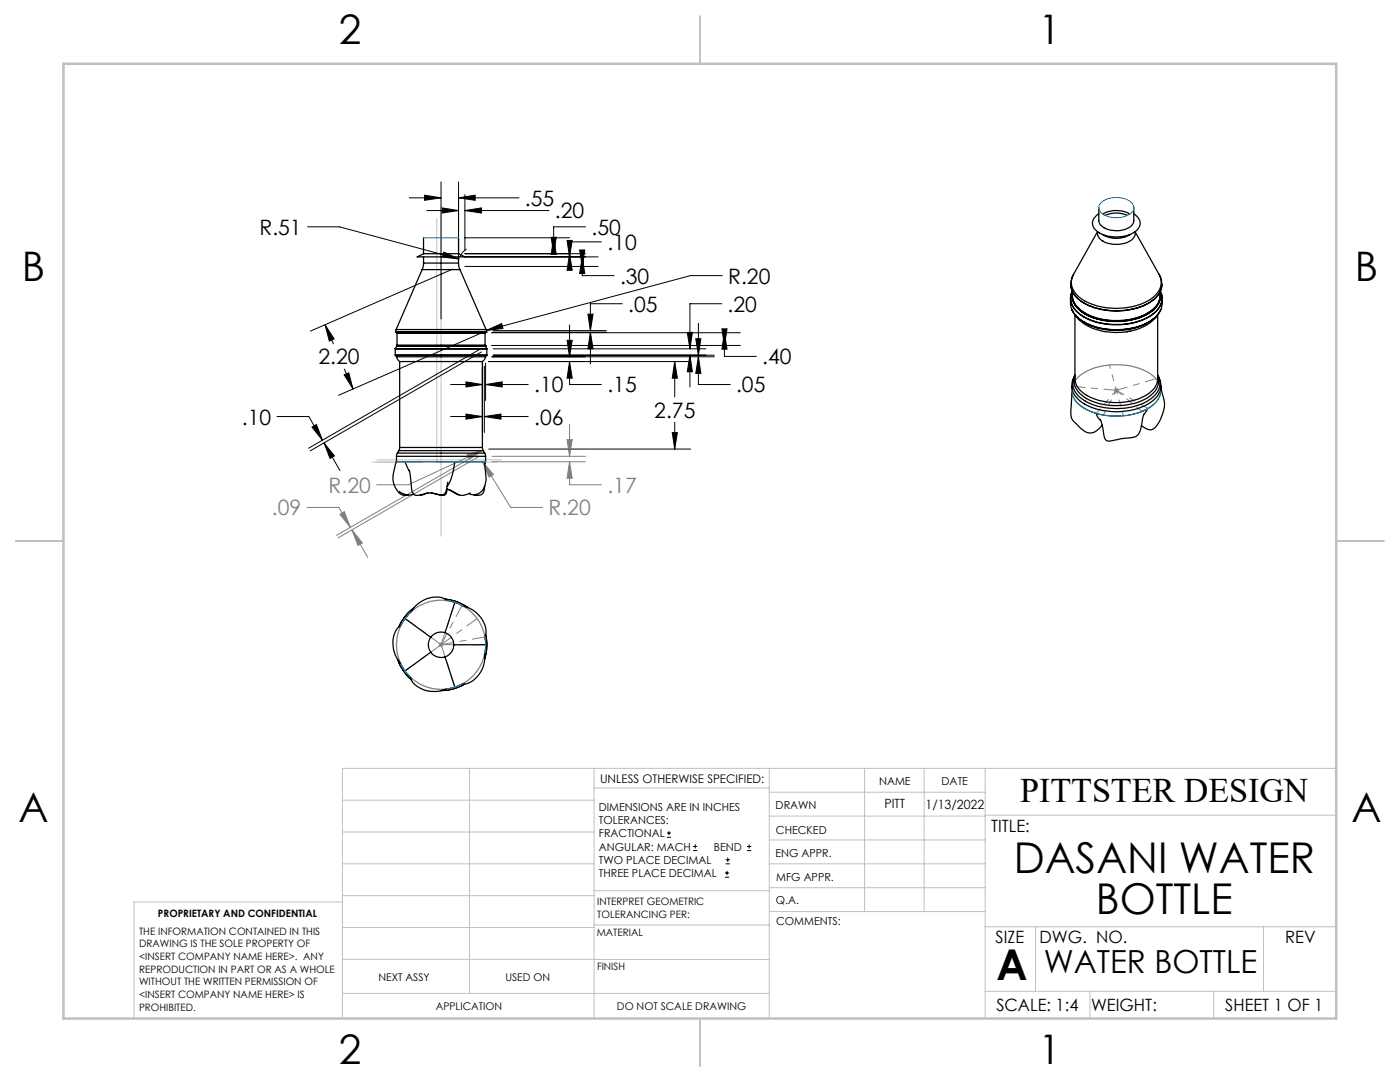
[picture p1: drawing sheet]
<svg xmlns="http://www.w3.org/2000/svg" width="279mm" height="216mm" viewBox="0 0 279 216" stroke-linecap="round" stroke-linejoin="round" font-family="sans-serif">
<g fill="none" stroke="#000" stroke-width=".2">
<path d="M81.7 39.5h6.3M84.7 38.9l3.3 .6-3.3 .5zM88 36.3v27.3M91.5 36.3v15.6M91.5 39.5h12.1M91.5 39.5l3.3-.6v1.1zM92.8 38.8v11.2M61.4 45.3h6.3l23.9 6.4M85.2 42h6.3M88.2 41.5l3.3 .5-3.3 .5zM88.6 50.3l3 1.4-3.3-.4zM90.3 53.7l-28.4 12.4"/>
<path d="M92.8 53.2h26.6M92.8 51.3h26.6M92.8 42h16.8M92.8 50.6h24M92.8 47.4h20.9M92.8 42l3.3-.5v1zM93.1 49.7a3.6 3.6 0 0 0-1.4 1.6M110 47.3h1l-.5 3.3zM110.5 47.4l.5 3.4h-1zM113.2 48h1l-.5 3.3zM113.7 50.6l.5 3.3h-1zM115.7 49.9h1l-.5 3.3z"/>
<path d="M116.2 51.3v3.7h6.4M116.2 51.3l.5 3.3h-1zM116.8 45.3h-6.3v5.3M120 48.3h-6.3v3M144.1 55h-6.3l-40.8 10.9M64.9 64.8l1.6 3.8M64.9 64.8l1.8 2.8-1 .5zM68.7 74.8l.9-.4 .8 3.2zM68.7 73.7l1.7 3.9M89.9 76.7h6.4M93 76.2l3.3 .5-3.3 .5zM95.7 69.7l-34.1 19.7"/>
<path d="M96 66.5l-28.4 12.4M96.1 70.2l-34.2 19.8M96.3 73.4v12.9M96.7 73.1v13.2M96.9 72.5v7.4M96.9 76.7h8.5M96.9 76.7l3.3-.5v1zM97 65.9l3.1-1.3 .3 .9zM97.5 72.1h40.3M98.1 68.9h49.6M98.1 66.4h49.6M98.2 71.2h44.4"/>
<path d="M98.4 66.3h22.6M98.4 66h22.6M98.4 70.9h44.2M98.4 69.6h42.5M113.2 67.9h1l-.5 3.3zM113.7 72.1v4.6h6.3M113.7 64.8v6.4M113.7 72.1l.5 3.4h-1zM117.3 62.7h1.1l-.6 3.3zM117.8 66.3v6.3M117.8 66.3l.6 3.3h-1.1zM124.2 60.6h-6.4v5.4"/>
<path d="M134.7 72.1v7.1M134.7 72.1l.5 3.4h-1zM137.2 66.3h1l-.5 3.3zM137.7 70.9v6.3M137.7 70.9l.5 3.3h-1zM138.9 67.6h1l-.5 3.3zM139.4 71.2v5.5h6.3M139.4 64.5v6.4M139.4 71.2l.5 3.3h-1zM144 60.6h-6.3v9M144.1 65.6h1l-.5 3.3zM144.6 66.4v4.7h6.3"/>
<path d="M144.6 66.4l.5 3.3h-1zM55.3 83.1h6.3l2.7 4.7M62.3 85.2l.8-.5 1.2 3.1zM64.7 88.4l3.1 5.5M64.7 88.4l2 2.6-.8 .5zM89.9 83.1h6.4M93 82.6l3.3 .5-3.3 .5zM96.7 83.1h8.7M96.7 83.1l3.3-.5v1zM97.5 89.6h40.3M134.2 86.3h1l-.5 3.3zM134.7 84.2v5.4"/>
<path d="M133.1 167.1h.8M133.1 166.2h.8M133.5 165.8v.9M138.3 169.7h.8M138.3 168.9h.8M138.7 168.5v.8M144.7 175h.8M144.7 174.2h.8M144.8 172.4h.9M144.8 171.6h.9M145.1 173.8v.8M145.2 171.1v.9"/>
<path d="M149.1 169.7h.8M149.1 168.9h.8M149.5 168.5v.8"/>
</g>
<g fill="none" stroke="#808080" stroke-width=".2">
<path d="M222.3 77.9h1M222.4 77.5l.7 .7M222.8 77.4v1M223.1 77.5l-.7 .7M93.2 90.7l3.2-.9-2.8 1.9zM95.4 90.6l-28.2 16.2M95.6 91.1l-28.1 16.2M96.3 92.1l5.6 9.1h6.4M96.3 92.1l2.2 2.6-.9 .5zM96.4 89.8l-14.9 6.9h-6.3M98.2 92.1h18.6M98.2 91.1h18.6"/>
<path d="M113.2 87.7h1l-.5 3.4zM113.7 92.1v4.6h6.3M113.7 84.7v6.4M113.7 92.1l.5 3.3h-1zM61.3 101.2h6.3l2.3 4M67.8 102.6l.9-.5 1.2 3.1zM70.2 105.7l3.2 5.5M70.2 105.7l2.1 2.6-.9 .5zM87.5 128.7h1M87.7 128.3l.7 .7M88 128.2v1M88.4 128.3l-.7 .7"/>
</g>
<g fill="none" stroke="#808080" stroke-width=".25">
<path d="M215.2 75.3a12.2 12.2 0 0 1 9.8-2.4 8.8 8.8 0 0 1 6.2 3.4 3.6 3.6 0 0 1-1.5 4.8 13.4 13.4 0 0 1-14-.1 3.5 3.5 0 0 1-1.3-4.8z"/>
<circle cx="88" cy="128.6" r="8.9"/>
</g>
<path d="M87.2 92.2h-12" fill="none" stroke="#c0c0c0" stroke-width=".2" stroke-dasharray="15.2 1.3 1.3 1.3" stroke-dashoffset="11.2"/>
<g fill="none" stroke="#c0c0c0" stroke-width=".2">
<path d="M87.2 43.6v48.6M88 41.1v65.9M74.3 92.2h24.8M75.2 91.8h24.9M68.3 159.7h50.3M93.7 153.3v44.9M118.6 153.3v49.9M118.6 157.2h34.9M153.5 153.3v49.9M153.5 158.1h43.1M172.5 153.3v28.6M184.4 153.3v28.6"/>
<path d="M196.6 153.3v49.9M266.7 153.3h-198.4v49.9M68.3 178.7h50.3M68.3 172.4h50.3M68.3 166h50.3M68.3 180h-41.6v23.2M118.6 177.7h35M153.5 167.6h43.1M153.5 162.8h43.1M153.5 172.4h43.1M153.5 177.1h43.1M196.6 162.7h70.1"/>
<path d="M68.3 198.2h85.2M68.3 191.4l85.2 .1M68.3 185.1h50.3M118.6 184.6h35M153.6 181.9h43M196.6 197.8h70.1M196.6 184.9h70.1M206.7 184.9v12.9M217.5 197.8v5.4M242.2 197.8v5.4M252.2 184.9v12.9"/>
</g>
<path d="M139.7 3.2v9.5M3.1 107.9h9.6M266.7 107.9h9.5M139.7 203.2v9.6" fill="none" stroke="#c0c0c0" stroke-width=".25"/>
<path d="M12.7 12.7h254v190.5h-254z" fill="none" stroke="#c0c0c0" stroke-width=".5"/>
<path d="M222.8 77.9l-8.8-.8M88 128.6h8.9M88 128.6l2.8-8.4M88 128.6l-7.2-5.2M88 128.6l-7.2 5.3M88 128.6l2.8 8.5M88 128.6l8.8-1.5M88 128.6l4.2-7.8M95.2 123.4l-7.2 5.2" fill="none" stroke="#808080" stroke-width=".2" stroke-dasharray="15.2 1.3 1.3 1.3" stroke-dashoffset="12.7"/>
<path d="M222.8 77.9l6.3 3.6" fill="none" stroke="#808080" stroke-width=".2" stroke-dasharray="15.2 1.3 1.3 1.3" stroke-dashoffset="13.5"/>
<path d="M222.8 77.9l-4 4.6" fill="none" stroke="#808080" stroke-width=".2" stroke-dasharray="15.2 1.3 1.3 1.3" stroke-dashoffset="14.1"/>
<path d="M222.8 77.9l-1.4-5.1M224.2 83l-1.4-5.1" fill="none" stroke="#808080" stroke-width=".2" stroke-dasharray="15.2 1.3 1.3 1.3" stroke-dashoffset="14.5"/>
<path d="M222.8 77.9l7.9-2.3" fill="none" stroke="#808080" stroke-width=".2" stroke-dasharray="15.2 1.3 1.3 1.3" stroke-dashoffset="13"/>
<path d="M222.8 77.9l5.1 4.2" fill="none" stroke="#808080" stroke-width=".2" stroke-dasharray="15.2 1.3 1.3 1.3" stroke-dashoffset="13.8"/>
<path d="M222.8 77.9l-2.6 4.9" fill="none" stroke="#808080" stroke-width=".2" stroke-dasharray="15.2 1.3 1.3 1.3" stroke-dashoffset="14.4"/>
<path d="M134.2 86.3h1l-.5 3.3zM134.7 72.1l.5 3.4h-1zM93 76.2l3.3 .5-3.3 .5zM96.9 76.7l3.3-.5v1zM96.7 83.1l3.3-.5v1zM93 82.6l3.3 .5-3.3 .5zM113.2 67.9h1l-.5 3.3zM113.7 72.1l.5 3.4h-1zM139.4 71.2l.5 3.3h-1zM138.9 67.6h1l-.5 3.3zM137.7 70.9l.5 3.3h-1zM137.2 66.3h1l-.5 3.3zM64.7 88.4l2 2.6-.8 .5zM62.3 85.2l.8-.5 1.2 3.1zM144.1 65.6h1l-.5 3.3zM144.6 66.4l.5 3.3h-1zM117.8 66.3l.6 3.3h-1.1zM117.3 62.7h1.1l-.6 3.3zM68.7 74.8l.9-.4 .8 3.2zM64.9 64.8l1.8 2.8-1 .5zM97 65.9l3.4-.4-.3-.9zM115.7 49.9h1l-.5 3.3zM116.2 51.3l.5 3.3h-1zM88.2 41.5l3.3 .5-3.3 .5zM92.8 42l3.3-.5v1zM113.2 48h1l-.5 3.3zM113.7 50.6l.5 3.3h-1zM110 47.3h1l-.5 3.3zM110.5 47.4l.5 3.4h-1zM91.5 39.5l3.3-.6v1.1zM84.7 38.9l3.3 .6-3.3 .5zM88.6 50.3l-.3 1 3.3 .4z" fill="#000"/>
<path d="M113.7 92.1l.5 3.3h-1zM113.2 87.7h1l-.5 3.4zM96.3 92.1l1.3 3.1 .9-.5zM70.2 105.7l2.1 2.6-.9 .5zM67.8 102.6l.9-.5 1.2 3.1zM93.2 90.7l.4 1 2.8-1.9z" fill="#808080"/>
<g fill="none" stroke="#000" stroke-width=".25">
<path d="M84.2 53.8h7.6M84.2 53.8l-5.1 12M84.5 52.5l-.3 1.3M84.5 50.6l-1.2 .7h9.5l-1.3-.7M84.5 50.6h7M84.5 52.5h7M84.5 47.4v3.2M84.5 51.3v1.2M91.5 52.5l.3 1.3M91.5 47.4v3.2M91.5 51.3v1.2M91.8 53.8l5.2 12"/>
<path d="M213.6 59.5a4.6 4.6 0 0 0 3.2 5 14.2 14.2 0 0 0 13.2-.7 4.2 4.2 0 0 0 1.9-4.3M213.7 56.8a4.6 4.6 0 0 0 3.1 3.9 13.9 13.9 0 0 0 13.1-.7 4.1 4.1 0 0 0 2-3.2M213.7 56.8a5 5 0 0 0 3.6 4.1 14 14 0 0 0 12.6-.9 4.1 4.1 0 0 0 2-3.2M213.7 56.8h.1M213.8 58.5a3.9 3.9 0 0 0 2.1 4.5 13.9 13.9 0 0 0 14.1-.2 3.7 3.7 0 0 0 1.7-4.3M214 58.4a3.9 3.9 0 0 0 2.1 4l.4 .3M214 58.2a4.4 4.4 0 0 0 2.6 4.3 13.6 13.6 0 0 0 12.9-.3 4.1 4.1 0 0 0 2.1-4M214 58.1a3.8 3.8 0 0 0 1.9 4.8 14 14 0 0 0 14-.1 3.7 3.7 0 0 0 1.7-4.7M214 58.5a4.4 4.4 0 0 0 3 4.3 13.5 13.5 0 0 0 12.8-.7 3.9 3.9 0 0 0 1.8-3.6 3.9 3.9 0 0 1-2.2 3.8 13.5 13.5 0 0 1-13.6-.2 3.8 3.8 0 0 1-1.8-3.6zM214.3 54.7l-.3 .7-.3 1.4M219 46.2l-4.8 8.6a3.5 3.5 0 0 0 1.4 4.7 13.5 13.5 0 0 0 14.3 0 3.5 3.5 0 0 0 1.4-4.7M219.1 46.2a1.89 1.89 0 0 0 1.3 2.1 5.5 5.5 0 0 0 5.7-.7l.4-.6v-.8"/>
<path d="M219.3 41.4v2.6a2.84 2.84 0 0 0 3.1 2 3.6 3.6 0 0 0 3.8-1.7l.1-2.9M219.3 42.7a1.99 1.99 0 0 0-1.3 1.7 1.99 1.99 0 0 0 1.1 1.9 7.2 7.2 0 0 0 7.7-.3 1.95 1.95 0 0 0-.5-3.3M220 46.8a5.3 5.3 0 0 0 5.5 0M220.1 42.7a5.4 5.4 0 0 1 5.4 0M220.6 43a5.6 5.6 0 0 1 4.4 0M226.5 46.2l4.8 8.6M231.3 54.7l.5 1.4 .1 .7M231.6 58.5v.7M231.6 59.2a4.9 4.9 0 0 1-3.5 3.9 14.1 14.1 0 0 1-11.6-.4M231.9 56.8h.1M78.9 70.8v.1M78.9 69.6h.1"/>
<path d="M78.9 70.8h18.3M78.9 69.6h18.3M78.9 69.6v1.2M78.9 70.9h18.3M78.9 70.9l.2 .3M79 66.3h18.1M79 66.3h.1M79 66.3l.2 .1M79.1 65.8l-.1 .5M79.1 65.8h17.9M79.1 71.2l.7 .9M79.1 71.2h17.8"/>
<path d="M79.2 66.4v.1M79.2 66.4h17.7M79.2 69v.1M79.2 69.1h.1M79.2 69h.1M79.2 69.1h17.6M79.2 69h8.8M79.2 69.1l-.3 .5M79.2 68.9v.1M79.2 66.5h17.6M79.2 68.9h17.6M79.2 66.5v2.4"/>
<path d="M79.8 72.1h16.5M79.8 72.1v17.2M88 69h8.8M96.3 72.1v17.2M96.8 68.9v.1M96.8 66.5v2.4M96.8 69v.1M96.8 69.1h.1M96.8 69h.1M96.8 69.1l.4 .5M96.9 71.2l-.2 .5-.4 .4M96.9 66.4l-.1 .1"/>
<path d="M97 65.8l.1 .5M97.1 66.3h.1M97.1 66.3l-.2 .1M97.2 70.8v.1M97.2 69.6h.1M97.2 69.6v1.2M97.2 70.9l-.3 .3M213.9 77l-.1 4a4.4 4.4 0 0 0 .3 2.9l1.3 1.3a2.55 2.55 0 0 0 3.5 .7l1.1-1.1M213.9 77l.1-1 .5-1.1a3.4 3.4 0 0 0 1.3 4.6 13.1 13.1 0 0 0 14 0 3.4 3.4 0 0 0 1.2-4.6l.6 1.3 .1 .8M213.9 77a4.9 4.9 0 0 0 3.5 4.1 13.6 13.6 0 0 0 12.5-1 4 4 0 0 0 1.8-3.1M213.9 61.8l.1 .1M214 61.9a8 8 0 0 0 6 3.7 13.1 13.1 0 0 0 10.6-2.3l.9-1.1"/>
<path d="M214.5 75.1a3.4 3.4 0 0 0 1.5 3.9 12.7 12.7 0 0 0 13.4 .1 3.5 3.5 0 0 0 1.6-4M215.3 63.5a13.1 13.1 0 0 0 13.8 .9l1.2-.9M215.5 61.9h.1M215.5 61.9l1 .8M230.1 61.9h.1M230.1 61.9a13.3 13.3 0 0 1-13.6 .8M231 62.8v12.8a4 4 0 0 1-2.5 3.4 12.5 12.5 0 0 1-12.3-.6 3.6 3.6 0 0 1-1.7-2.8v-12.8a9.4 9.4 0 0 0 7.6 3.5h1.8l1.6-.2M231.1 62.7a8.7 8.7 0 0 1-6.3 3.5M231.6 61.8l-.1 .4M231.7 77.5a7.2 7.2 0 0 1 .3 5.3l-.2 .3a3.5 3.5 0 0 1-2.2 2.7l-.7-.2-1.1-.7M231.7 77v.9M79.1 92.1l-.1 .3a6.3 6.3 0 0 0-.2 4.7 2.24 2.24 0 0 0 2.7 1.7"/>
<path d="M79.1 92.1v.1M79.1 92.1h.1M79.1 91.1h17.8M79.1 91.1v1M79.3 90.4l-.2 .7M79.3 90.4h17.4M79.6 89.9h16.8M79.6 89.9l-.3 .5M79.7 98.1l.1 .1a3 3 0 0 0 2.7 .4M79.8 89.3l-.2 .6M79.8 89.3h16.5M80.8 92.1l.9 2"/>
<path d="M81.7 93.8l.3 2a5.3 5.3 0 0 0 .6 2.9 2.84 2.84 0 0 0 2.3-.2 8.4 8.4 0 0 1 3.3 .3 1.94 1.94 0 0 0 1.1-2l.1-.6M85.4 98.4l-.9 .3h-.6M89.1 97.5l1.1 .5a3.4 3.4 0 0 0 2.4 .8l1.2-.4M89.3 97.6a.99 .99 0 0 1-.9 1.2l-2.4-.4M89.5 97.7l1.7 .9 .5 .1M90.8 92.1a10.7 10.7 0 0 1-1.6 5M96.3 89.3l.1 .6M96.4 89.9l.3 .5M96.7 96.9a1.61 1.61 0 0 1-.7 1.8l-.6 .1-.7-.1M96.7 90.4l.2 .7M96.9 91.1l-.1 2a7 7 0 0 1-.6 4.8 2.05 2.05 0 0 1-2.6 .6M218.8 82.5l.4 .9 .4 .5"/>
<path d="M229.1 81.5l-.9 1.2-.2 1a6.4 6.4 0 0 1-.9 3.1 4.5 4.5 0 0 1-2.8 .7l-1.6 .3a2.31 2.31 0 0 1-2 0 4.9 4.9 0 0 1-.6-2.5l-.5-1.5M88.9 119.6a8.7 8.7 0 0 1 4.3 1.5M88.9 119.6a9 9 0 0 1 4.3 1.5M89.3 119.8l-.5-.3a5.5 5.5 0 0 0-6.5 2.2l-.5 .6M79.4 131.7a9.4 9.4 0 0 0 2.6 3.8M79.4 131.7a9.6 9.6 0 0 0 2.6 3.8M80 124.8l-.4 .3a5.6 5.6 0 0 0 .2 7.1l.2 .3M80.8 123.4l5.2 3.8M81.8 135l.2 .6a5.6 5.6 0 0 0 6.8 2l.5-.2M82.5 121.4a8.9 8.9 0 0 0-2.8 3.6M82.5 121.3a9.2 9.2 0 0 0-2.9 3.8M86 130.1l-5.2 3.8"/>
<path d="M86 130.1a2.5 2.5 0 0 0 2.8 1M86 127.2a2.47 2.47 0 0 0 0 2.9M88.8 131.1l2 6M88.8 126.2a2.64 2.64 0 0 1 1.8 2.5M88.8 126.2a2.48 2.48 0 0 0-2.8 1M90.6 128.7a2.55 2.55 0 0 1-1.8 2.4M90.6 128.7h6.3M90.8 120.2l-2 6M92.2 120.8l.3 .1a5.8 5.8 0 0 1 4.5 5.6l-.2 .6M92.6 136.5a9.8 9.8 0 0 1-4.3 1.3M92.7 136.5a9.5 9.5 0 0 1-4.7 1.3M96.8 130.2l-.1 .3a5.6 5.6 0 0 1-3.8 6h-.7"/>
<path d="M96.9 126.6a8.5 8.5 0 0 1-.1 4.6M96.9 126.6a9.8 9.8 0 0 1-.1 4.8"/>
</g>
<g fill="none" stroke="#0080c0" stroke-width=".2">
<path d="M84.5 47.4h7M219.8 40.4a4.9 4.9 0 0 1 6.2 .2 1.46 1.46 0 0 1-.8 2.3 4.9 4.9 0 0 1-5.7-.8 1.37 1.37 0 0 1 .3-1.7zM213.9 77.9a4.5 4.5 0 0 0 2.9 3.8 13.9 13.9 0 0 0 12.9-.5l.6-.6M213.9 77.7v.3M231.5 79a7.6 7.6 0 0 1-6 3.8l-.4 .1M231.6 78.2l-.1 .8M84.1 92.1h-4.9h17.7h-9.8M215.4 80.7a11.7 11.7 0 0 0 8.1 2.3M89.2 119.8l1.8 .5 1.4 .6M89.3 119.8l1.9 .5 1 .5M80 132.5l.8 1.3 1.1 1.3M80 132.5l.8 1.4 1 1.1"/>
<path d="M81.8 122.3l-1 1.1-.8 1.4M82.1 122.1l-1.3 1.4-.8 1.3M89.3 137.4l1.1-.2 1.8-.7-1.4 .6-1.6 .4M96.8 127.1l.1 1-.1 2.1M96.8 127.1l.1 1-.1 2.2"/>
</g>
<g font-size="8.5">
<text x="202.3" y="174.2">DASANI WATER</text>
<text x="218.7" y="182.3">BOTTLE</text>
<text x="198.9" y="195.5">A</text>
</g>
<g font-size="8.1">
<text x="67.6" y="8.9">2</text>
<text x="207.3" y="8.9">1</text>
<text x="4.4" y="56.1">B</text>
<text x="270.4" y="56.1">B</text>
<text x="3.7" y="164.1">A</text>
<text x="269.7" y="164.1">A</text>
<text x="67.6" y="212.4">2</text>
<text x="207.3" y="212.4">1</text>
</g>
<text font-size="6.9" x="203.6" y="160.1">PITTSTER DESIGN</text>
<text font-size="6.3" x="208.3" y="194.1">WATER BOTTLE</text>
<g font-size="4.2">
<text x="104.8" y="41">.55</text>
<text x="51.8" y="46.8">R.51</text>
<text x="110.8" y="43.6">.20</text>
<text x="118" y="46.8">.50</text>
<text x="121.2" y="49.8">.10</text>
<text x="123.7" y="56.6">.30</text>
<text x="145.3" y="56.6">R.20</text>
<text x="125.4" y="62.2">.05</text>
<text x="145.2" y="62.2">.20</text>
<text x="63.5" y="72.7">2.20</text>
<text x="152.1" y="72.7">.40</text>
<text x="106.6" y="78.3">.10</text>
<text x="121.2" y="78.3">.15</text>
<text x="130.6" y="83.3">2.75</text>
<text x="146.9" y="78.3">.05</text>
<text x="48.3" y="84.7">.10</text>
<text x="106.6" y="84.7">.06</text>
</g>
<g font-size="4.2" fill="#808080">
<text x="65.6" y="98.3">R.20</text>
<text x="121.2" y="98.3">.17</text>
<text x="54.3" y="102.8">.09</text>
<text x="109.5" y="102.8">R.20</text>
</g>
<g font-size="3.4">
<text x="197.8" y="166">TITLE:</text>
<text x="198.7" y="188.1">SIZE</text>
<text x="207.5" y="188.1">DWG. NO.</text>
<text x="256.5" y="188.2">REV</text>
<text x="198.8" y="201.7">SCALE: 1:4</text>
<text x="217.7" y="201.8">WEIGHT:</text>
<text x="244.5" y="201.7">SHEET 1 OF 1</text>
</g>
<g font-size="2.5">
<text x="176.5" y="161.3">PITT</text>
<text x="184.7" y="161.4">1/13/2022</text>
</g>
<text font-size="2.4" x="119.8" y="156.2">UNLESS OTHERWISE SPECIFIED:</text>
<g font-size="2.2">
<text x="119.5" y="161.8">DIMENSIONS ARE IN INCHES</text>
<text x="154.8" y="161.4">DRAWN</text>
<text x="175.4" y="156.6">NAME</text>
<text x="187.9" y="156.7">DATE</text>
<text x="119.5" y="164.4">TOLERANCES:</text>
<text x="119.5" y="167.1">FRACTIONAL</text>
<text x="154.9" y="166.3">CHECKED</text>
<text x="119.5" y="169.7">ANGULAR: MACH</text>
<text x="119.5" y="172.4">TWO PLACE DECIMAL</text>
<text x="142.5" y="169.7">BEND</text>
<text x="154.8" y="171">ENG APPR.</text>
<text x="119.5" y="175">THREE PLACE DECIMAL</text>
<text x="154.9" y="175.7">MFG APPR.</text>
<text x="154.9" y="180.4">Q.A.</text>
<text x="154.9" y="184.6">COMMENTS:</text>
</g>
<g font-size="2.1">
<text x="75.5" y="195.7">NEXT ASSY</text>
<text x="100.9" y="195.7">USED ON</text>
<text x="86.9" y="201.5">APPLICATION</text>
<text x="123.1" y="201.6">DO NOT SCALE DRAWING</text>
</g>
<g font-size="2">
<text x="31.5" y="182.9">PROPRIETARY AND CONFIDENTIAL</text>
<text x="119.2" y="180.6">INTERPRET GEOMETRIC</text>
<text x="119.2" y="183.1">TOLERANCING PER:</text>
<text x="27.8" y="186.5">THE INFORMATION CONTAINED IN THIS</text>
<text x="27.8" y="189">DRAWING IS THE SOLE PROPERTY OF</text>
<text x="27.8" y="191.6">&lt;INSERT COMPANY NAME HERE&gt;. ANY</text>
<text x="119.1" y="186.7">MATERIAL</text>
<text x="27.8" y="194.1">REPRODUCTION IN PART OR AS A WHOLE</text>
<text x="27.8" y="196.6">WITHOUT THE WRITTEN PERMISSION OF</text>
<text x="119.1" y="193.5">FINISH</text>
<text x="27.8" y="199.1">&lt;INSERT COMPANY NAME HERE&gt; IS</text>
<text x="27.8" y="201.7">PROHIBITED.</text>
</g>
</svg>
